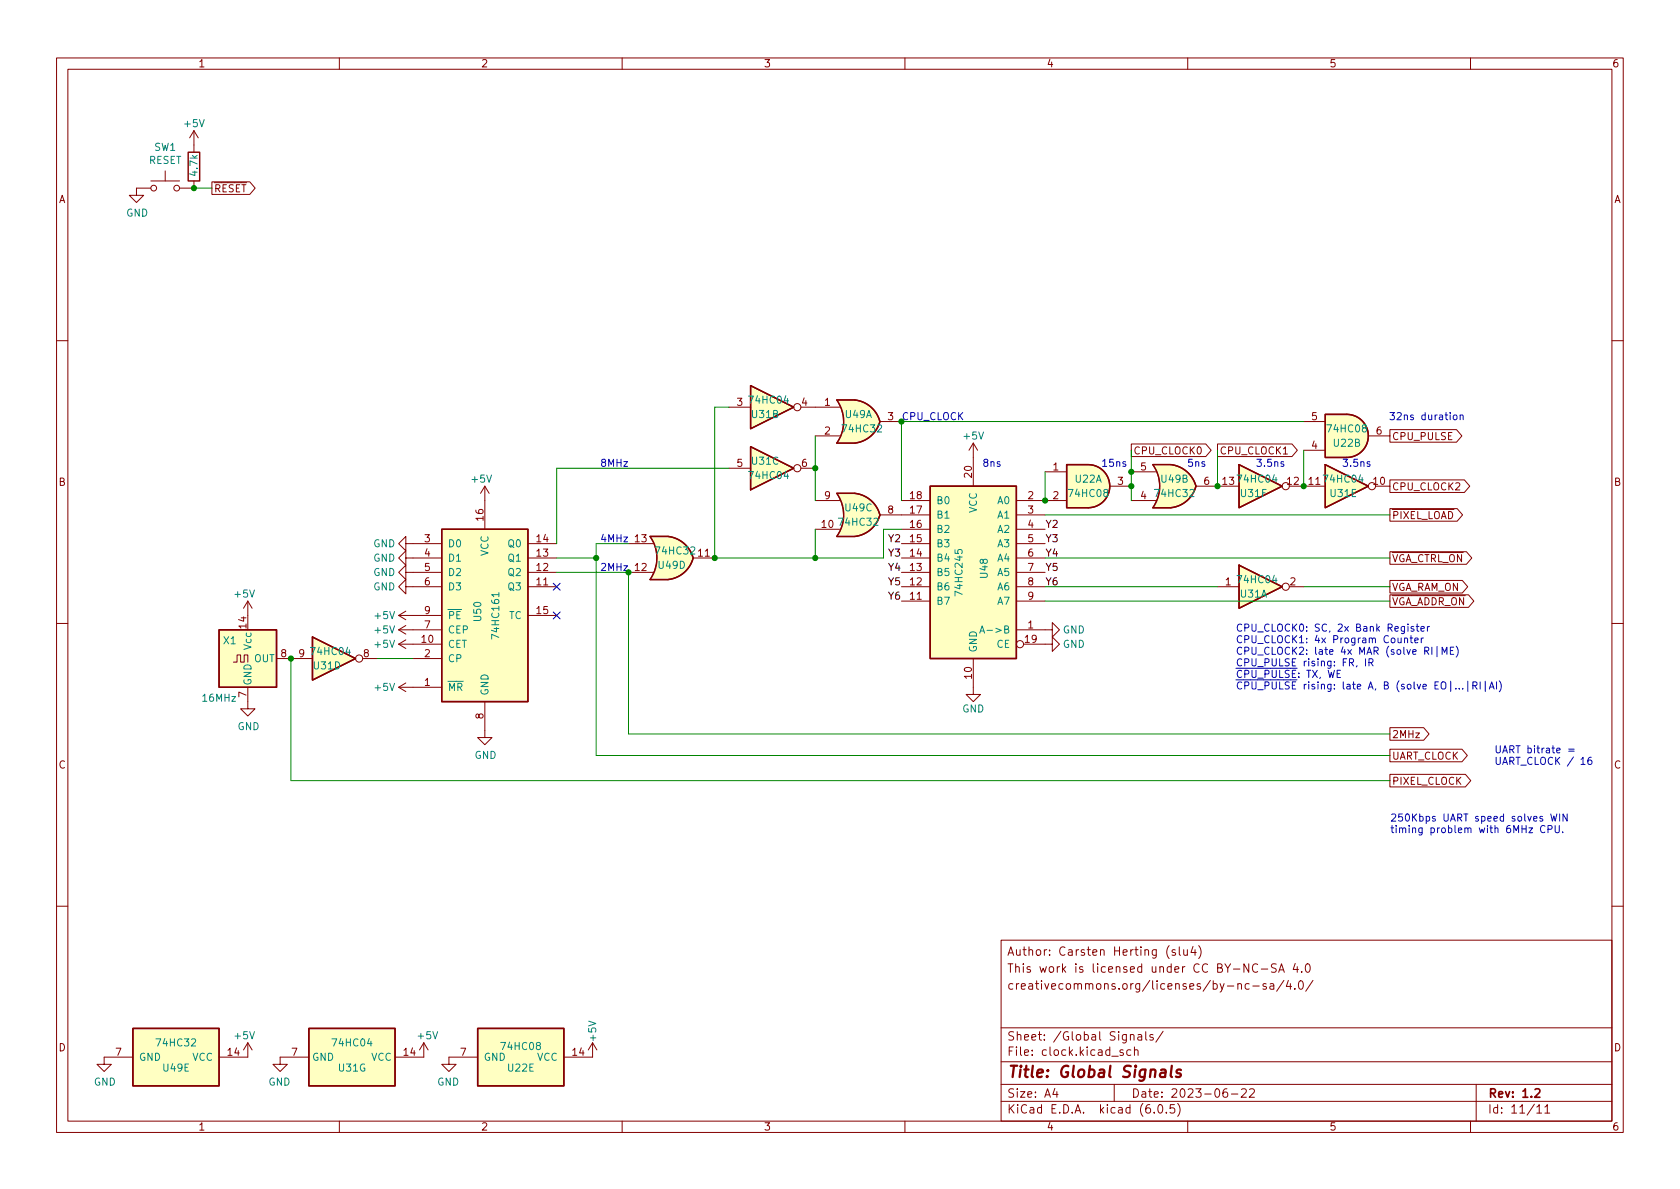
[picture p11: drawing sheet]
<svg xmlns="http://www.w3.org/2000/svg" width="297mm" height="210mm" viewBox="0 0 297 210" stroke-linecap="round" stroke-linejoin="round" font-family="sans-serif">
<g fill="none" stroke="#840000" stroke-width=".18">
<path d="M10 10.2h277v190.1h-277zM12 12.2h273v186.1h-273zM60 10.2v2M110 10.2v2M160 10.2v2M210 10.2v2M260 10.2v2M26.7 33.3h-2.6v1.2h1.3l-1.3 1.3-1.2-1.3h1.2M26.7 32h5M29.2 30.2v1.8M34.3 23.1v3.8M34.3 32v1.3h-2.6"/>
<path d="M34.3 23.1l.8 1.3M34.3 23.1l-.8 1.3M37.5 32.2h6.7l.9 1.1-.9 1.1h-6.7zM10 60.2h2M128.9 72h3.8M141.6 72h6.9M144.1 77.1h4.4M151.1 70.7h-3.1a6.6 6.6 0 0 1 0 7.7h3.1M155.6 74.5h3.8M172.1 78.4v7.6M172.1 78.4l.7 1.2M172.1 78.4l-.8 1.2"/>
<path d="M200 78.5h13.2l.9 1.1-.9 1.1h-13.2zM215.3 78.5h13.1l1 1.1-1 1.1h-13.1zM230.5 79.6h3.8M230.5 74.5h3.8M241.9 77.1h3.8M245.7 76h11.8l1 1.1-1 1.1h-11.8zM285 60.2h2M71.8 98.7v-1.3l-1.3 1.3 1.3 1.2v-1.2h6.3M71.8 96.1v-1.2l-1.3 1.2 1.3 1.3v-1.3h6.3M85.7 86v7.6M85.7 86l-.7 1.2M85.7 86l.8 1.2"/>
<path d="M93.3 98.7h5.1M93.3 96.1h5.1M111.1 96.1h4.3M118.1 94.9h-3.2a6.7 6.7 0 0 1 0 7.6h3.2M122.6 98.7h3.8M128.9 82.8h3.8M141.6 82.8h2.5M144.1 93.6h4.4M144.1 88.5h4.4M151.1 87.2h-3.1a6.6 6.6 0 0 1 0 7.7h3.1M155.6 91.1h8.9M159.4 98.7h5.1"/>
<path d="M159.4 96.1h5.1M159.4 93.6h5.1M159.4 88.5h5.1M179.7 98.7h5.1M179.7 96.1h5.1M179.7 93.6h5.1M179.7 91.1h5.1M179.7 88.5h8.9M184.8 83.4h3.8M196.2 86h3.8M200 88.5h4.3M200 83.4h4.3"/>
<path d="M207 82.2h-3.2a6.7 6.7 0 0 1 0 7.6h3.2M211.5 86h7.6M228 86h6.3M243.2 86h2.5M245.7 89.9h11.9l1 1.2-1 1.1h-11.9zM245.7 97.6h13.6l.9 1.1-.9 1.1h-13.6zM245.7 84.9h13.2l1 1.1-1 1.1h-13.2zM10 110.2h2M41.3 117.1h.6v-1.3h.6v1.3h.7v-1.3h.6v1.3M43.8 106.3v2.5M43.8 106.3l-.7 1.3M43.8 106.3l.8 1.3"/>
<path d="M48.9 116.5h6.3M64.1 116.5h2.6M70.5 111.4h7.6M70.5 113.9h7.6M70.5 108.8l1.3 .8M70.5 108.8h7.6M70.5 111.4l1.3 .7M70.5 113.9l1.3 .8M71.8 101.2v-1.3l-1.3 1.3 1.3 1.3v-1.3h6.3M71.8 103.8v-1.3l-1.3 1.3 1.3 1.2v-1.2h6.3M71.8 108.1l-1.3 .7M71.8 110.6l-1.3 .8"/>
<path d="M71.8 113.2l-1.3 .7M73 116.5h5.1M93.3 101.2h5.1M93.3 103.8h5.1M93.3 108.8h5.1M111.1 101.2h4.3M159.4 101.2h5.1M159.4 106.3h5.1M159.4 103.8h5.1M172.1 116.5v6.3h-1.3l1.3 1.3 1.3-1.3h-1.3M179.7 111.4h6.4v-1.3l1.2 1.3-1.2 1.2v-1.2M179.7 101.2h5.1"/>
<path d="M179.7 106.3h5.1M179.7 103.8h5.1M181 113.9h5.1v-1.3l1.2 1.3-1.2 1.3v-1.3M215.3 103.8h3.8M228 103.8h2.5M245.7 102.6h12.9l.9 1.2-.9 1.1h-12.9zM245.7 105.2h13.9l1 1.1-1 1.1h-13.9zM285 110.2h2M43.8 121.5v3.8h1.3l-1.3 1.3-1.3-1.3h1.3M70.5 121.5l1.3 .8M70.5 121.5h7.6M71.8 120.8l-1.3 .7"/>
<path d="M85.7 124.1v6.3h1.3l-1.3 1.3-1.2-1.3h1.2M245.7 136.9h13.4l.9 1.1-.9 1.2h-13.4zM245.7 128.7h6l1 1.1-1 1.1h-6zM245.7 132.5h12.8l.9 1.1-.9 1.1h-12.8zM10 160.2h2M177 166.3h108v32h-108zM206.7 167.2a1.72 1.72 0 0 0 0 2.3M207.8 168l-.4-.1-.2 .2 .1 .3 .5 .1v.4h-.6M208.5 167.4v1.3l.2 .2M209.3 167.9l.1 1h.3l.2-.1M209.9 167.9v1M210.9 167.4l-.3 1h.9"/>
<path d="M211.3 167.9v1M211.9 167.2a1.72 1.72 0 0 1 0 2.3M220.9 174l-.5-.1-.3 .3v.4l.2 .3h.6M221.5 174.4h1.1M222.4 170.6a.6 .6 0 0 0-.8 0 .6 .6 0 0 0-.2 .7 .56 .56 0 0 0 .3 .6 .56 .56 0 0 0 .7-.1M223 171.4h1.1M223.9 174l-.4-.1-.2 .2 .1 .3 .5 .1v.4h-.6M224.6 174h.5l.1 .9M225.2 174.3l-.5 .1a.29 .29 0 0 0-.2 .2 .29 .29 0 0 0 .2 .3h.5M225.6 170.5l-.5-.1-.3 .3 .1 .4 .7 .3v.4l-.2 .1h-.6M226.1 171.9l.5-1.5 .5 1.5M226.2 171.5h.7"/>
<path d="M227 173.4l-1.3 1.9M227.8 173.4l-.4 1h1M228.1 173.9v1M228.9 174.8v.1M229 170.4l-.4 1h1M229.4 170.9v1M229.7 173.6l.2-.2a.81 .81 0 0 1 .6 .7 .81 .81 0 0 1-.3 .8h-.1a.81 .81 0 0 1-.4-1.3zM230.1 171.8v.1M230.9 170.6l.2-.2a.81 .81 0 0 1 .6 .7 .81 .81 0 0 1-.3 .8h-.1a.81 .81 0 0 1-.4-1.3zM232.1 173.4l-1.2 1.9M285 160.2h2M23.5 186.9h-5.1v1.3h1.3l-1.3 1.3-1.3-1.3h1.3"/>
<path d="M43.8 184.4v2.5h-5.1M43.8 184.4l-.7 1.3M43.8 184.4l.8 1.3M54.6 186.9h-5.1v1.3h-1.2l1.2 1.3 1.3-1.3h-1.3M60 198.3v2M74.9 184.4v2.5h-5.1M74.9 184.4l.8 1.3M74.9 184.4l-.7 1.3M84.5 186.9h-5.1v1.3h-1.3l1.3 1.3 1.2-1.3h-1.2M104.8 184.4v2.5h-5.1M104.8 184.4l.7 1.3M104.8 184.4l-.8 1.3"/>
<path d="M110 198.3v2M160 198.3v2M177 194.8h108M177 191.8h108M177 187.8h108M177 181.8h108M186.5 192.5l-.4 1h1M186.9 193v1M197 191.8v3M198.6 185.7l-.4-.1-.2 .2 .1 .3 .5 .1v.4h-.6M199.9 183.1l.2-.2 .3 .1 .1 .9M199.9 185.7l-.4-.1-.3 .3v.4l.2 .3h.5"/>
<path d="M200.6 185.8l.2-.2 .3 .1 .1 .9M200.6 185.1v1.5M201.2 183h.6l.1 .9M201.9 183.3l-.5 .1a.29 .29 0 0 0-.3 .2 .29 .29 0 0 0 .3 .3h.5M202.6 182.4v1.3l.2 .2M203.9 183l-.4-.1-.2 .2 .1 .3 .5 .1v.4h-.6M204.1 196.7v.1M204.9 195.4l.2-.1a.81 .81 0 0 1 .6 .7 .81 .81 0 0 1-.3 .8h-.2a.81 .81 0 0 1-.6-.6 .81 .81 0 0 1 .3-.8zM205.6 182.4l-1.2 1.9M206.2 196.7v.1M207.6 195.3h-.7v.7l.2-.1 .5 .1 .1 .2-.1 .5-.2 .1-.5-.1M208.2 195.1a1.72 1.72 0 0 1 0 2.3"/>
<path d="M210 198.3v2M216.9 192.5a.59 .59 0 0 0-.7 .7v.5l.2 .3h.4l.2-.1 .1-.5-.2-.2-.4-.1-.3 .3M217.7 193.5h1.2M219.5 192.7l.6-.2 .2 .2 .1 .3-1 1h1M220.9 192.7l.6-.2 .2 .2 .1 .3-.9 1h.9M260 198.3v2M261 191.8v6.5M271.7 195.8l.5-.5v1.5M271.7 196.8h.9M273.1 195.8l.5-.5v1.5M273.1 196.8h.9"/>
<circle cx="27.2" cy="33.3" r=".51"/>
<circle cx="31.2" cy="33.3" r=".51"/>
<circle cx="141" cy="72" r=".63"/>
<circle cx="141" cy="82.8" r=".63"/>
<circle cx="227.3" cy="86" r=".63"/>
<circle cx="242.6" cy="86" r=".63"/>
<circle cx="63.5" cy="116.5" r=".63"/>
<circle cx="180.3" cy="113.9" r=".63"/>
<circle cx="227.3" cy="103.8" r=".63"/>
</g>
<path d="M271.4 192.7l.6-.2 .2 .2 .1 .3-1 1h1" fill="none" stroke="#840000" stroke-width=".3"/>
<path d="M205.3 189.2l.2-.1 .5 .1v1.3M206.1 189.6l-.7 .1a.4 .4 0 0 0-.3 .3 .4 .4 0 0 0 .2 .5l.7-.1M207.2 188.5l-.2 1.7 .2 .3M208.8 189.2a.49 .49 0 0 0-.8 .3l.1 .2 .4 .1 .3 .3-.1 .3-.2 .1-.6-.1" fill="none" stroke="#840000" stroke-width=".4"/>
<g fill="#ffffc2" stroke="#ffffc2" stroke-width=".18">
<path d="M238.1 73.3a3.8 3.8 0 0 1 3.8 3.8 3.8 3.8 0 0 1-3.8 3.8z"/>
<path d="M234.3 73.3h3.8v7.6h-3.8z"/>
<path d="M54.6 181.9h15.2v10.1h-15.2z"/>
<path d="M118.1 94.9a5.2 5.2 0 0 1 4.5 3.8l-5.1 1.3z"/>
<path d="M114.9 94.9h3.2z"/>
<path d="M114.9 102.5h3.2z"/>
<path d="M114.9 94.9h3.2v7.6h-3.2a6.6 6.6 0 0 0 0-7.6z"/>
<path d="M117.6 97.4l5 1.3a5.1 5.1 0 0 1-4.5 3.8z"/>
<path d="M84.5 181.9h15.2v10.1h-15.2z"/>
<path d="M132.7 79l7.6 3.8-7.6 3.8z"/>
<path d="M132.7 68.2l7.6 3.8-7.6 3.8z"/>
<path d="M150.6 73.2l5 1.3a5.2 5.2 0 0 1-4.4 3.9z"/>
<path d="M148 78.4h3.1z"/>
<path d="M148 70.7h3.1z"/>
<path d="M148 70.7h3.1v7.7h-3.1a6.7 6.7 0 0 0 0-7.7z"/>
<path d="M151.2 70.7a5.1 5.1 0 0 1 4.4 3.8l-5 1.3z"/>
<path d="M164.5 86h15.2v30.5h-15.2z"/>
<path d="M219.1 99.9l7.6 3.9-7.6 3.8z"/>
<path d="M234.3 82.2l7.6 3.8-7.6 3.8z"/>
<path d="M192.4 82.2a3.8 3.8 0 0 1 3.8 3.8 3.8 3.8 0 0 1-3.8 3.8z"/>
<path d="M188.6 82.2h3.8v7.6h-3.8z"/>
<path d="M207 82.2a5.2 5.2 0 0 1 4.5 3.8l-5.1 1.3z"/>
<path d="M203.8 82.2h3.2z"/>
<path d="M203.8 89.8h3.2z"/>
<path d="M203.8 82.2h3.2v7.6h-3.2a6.6 6.6 0 0 0 0-7.6z"/>
<path d="M206.5 84.7l5 1.3a5.1 5.1 0 0 1-4.5 3.8z"/>
<path d="M219.1 82.2l7.6 3.8-7.6 3.8z"/>
<path d="M150.6 89.7l5 1.4a5.2 5.2 0 0 1-4.4 3.8z"/>
<path d="M148 94.9h3.1z"/>
<path d="M148 87.2h3.1z"/>
<path d="M148 87.2h3.1v7.7h-3.1a6.7 6.7 0 0 0 0-7.7z"/>
<path d="M151.2 87.2a5.1 5.1 0 0 1 4.4 3.9l-5 1.3z"/>
<path d="M23.5 181.9h15.2v10.1h-15.2z"/>
<path d="M38.7 111.4h10.2v10.1h-10.2z"/>
<path d="M55.2 112.6l7.7 3.9-7.7 3.8z"/>
<path d="M78.1 93.6h15.2v30.5h-15.2z"/>
</g>
<g fill="none" stroke="#840000" stroke-width=".25">
<path d="M33.3 26.9h2v5.1h-2zM132.7 79l7.6 3.8-7.6 3.8zM132.7 68.2l7.6 3.8-7.6 3.8zM151.1 70.7h-3.1a6.6 6.6 0 0 1 0 7.6l3.1 .1M151.2 70.7a5.1 5.1 0 0 1 4.4 3.8 5.2 5.2 0 0 1-4.4 3.9M234.3 73.3h3.8a3.8 3.8 0 0 1 3.8 3.8 3.8 3.8 0 0 1-3.8 3.8h-3.8zM78.1 93.6h15.2v30.5h-15.2zM118.1 94.9h-3.2a6.6 6.6 0 0 1 0 7.6M118.1 94.9a5.2 5.2 0 0 1 4.5 3.8 5.1 5.1 0 0 1-4.5 3.8M151.1 87.2h-3.1a6.6 6.6 0 0 1 0 7.7h3.1M151.2 87.2a5.1 5.1 0 0 1 4.4 3.9 5.2 5.2 0 0 1-4.4 3.8M164.5 86h15.2v30.5h-15.2z"/>
<path d="M188.6 82.2h3.8a3.8 3.8 0 0 1 3.8 3.8 3.8 3.8 0 0 1-3.8 3.8h-3.8zM207 82.2h-3.2a6.6 6.6 0 0 1 0 7.6h3.2M207 82.2a5.2 5.2 0 0 1 4.5 3.8 5.1 5.1 0 0 1-4.5 3.8M219.1 99.9l7.6 3.9-7.6 3.8zM219.1 82.2l7.6 3.8-7.6 3.8zM234.3 82.2l7.6 3.8-7.6 3.8zM38.7 111.4h10.2v10.1h-10.2zM55.2 112.6l7.7 3.9-7.7 3.8zM114.9 102.5h3.2M23.5 181.9h15.2v10.1h-15.2zM54.6 181.9h15.2v10.1h-15.2zM84.5 181.9h15.2v10.1h-15.2z"/>
</g>
<path d="M88.2 104.8v.7M173.2 111.9l.5-1.2 .4 1.2M173.4 111.6h.6" fill="none" stroke="#008484" stroke-width=".18"/>
<g fill="none" stroke="#0000c2" stroke-width=".18">
<path d="M245.8 73h.7l-.4 .4 .4 .2v.5l-.2 .1-.5-.1M222.2 81.2h.8l-.4 .5 .4 .1v.6l-.2 .1-.6-.1M237.5 81.2h.8l-.5 .5 .4 .1v.6l-.2 .1-.5-.1M241.4 116.5v1.3M242 117.2l.6-.1 .2-.2-.1-.3-.7-.1v1.3M242.3 117.2l.5 .6M248.3 112.9l.2-.1 .3 .1 .1 .8M248.3 112.8v.9M248.9 110.4v.1M248.9 110.8v.8M249.3 112.8h.5M249.5 112.4v1.1l.3 .2"/>
<path d="M250 110.8h-.3l-.2 .2v.1l.5 .2v.3h-.5M250.1 113.2l.7-.1-.1-.2-.4-.1-.2 .2 .1 .6h.5M250.4 110.8h.5M250.6 110.4v1l.3 .2M251.2 111.2l.6-.1v-.3h-.4l-.2 .2 .1 .6h.5M251.3 112.8v.9M251.7 112.8l-.4 .3M251.9 115.1l.6-.1 .1-.1v-.3l-.7-.2v1.3M252.2 115.1l.4 .6M252.4 110.8v.8M252.7 110.8l-.3 .2M253.2 114.4v1.3"/>
<path d="M254.1 114.3v1.8M255 115.7v-1.3l.4 1 .4-1v1.3M256.4 115h.5M257 114.4h-.6v1.3h.6M257.5 114.3a1.46 1.46 0 0 1 0 1.9M259.5 120.5v1.8M260.4 121.2h.6l.2-.2-.1-.3-.7-.1v1.2M260.7 121.2l.5 .6M261.7 120.6v1.2M262.6 120.5v1.8M263.3 121.8l.5-1.2 .4 1.2M263.4 121.5h.7"/>
<path d="M264.6 120.6v1.2M265.1 120.4a1.46 1.46 0 0 1 0 1.9M277.4 132.5h.9M277.4 132.8h.9M279.5 135.2h.8M281.4 133.9l-.4 .1a.86 .86 0 0 0 0 1.2l.4-.1 .1-.5-.3-.2h-.2l-.3 .2M273.2 146.1a.6 .6 0 0 0-.9 .4 .6 .6 0 0 0 .6 .7l.3-.1M273.7 146.6h.6l.1-.2v-.3l-.7-.1v1.2M274.2 143.9l.3 1.3 .2-.9 .3 .9 .3-1.3M275 146v1l.2 .2h.3l.2-.2v-1M275.8 143.9v1.3M276.3 147.1v.1"/>
<path d="M277.1 143.9v1.3l-.7-1.3v1.3"/>
</g>
<g fill="none" stroke="#008400" stroke-width=".18">
<path d="M34.3 33.3h3.2M128.9 72h-2.5v26.7h29.8v-5.1h3.2M144.1 77.1v11.4M200 79.6v8.9M215.3 79.6v6.4M230.5 79.6v6.4M230.5 74.5h-71.1v14M98.4 98.7h7M111.1 96.1h-5.7v37.5h140.3M128.9 82.8h-30.5v13.3M144.1 93.6v5.1M184.8 98.7h60.9"/>
<path d="M184.8 91.1h60.9M184.8 83.4v5.1M51.4 116.5v21.5h194.3M66.7 116.5h6.3M98.4 101.2h12.7v28.6h134.6M184.8 106.3h60.9M184.8 103.8h30.5M230.5 103.8h15.2"/>
</g>
<path d="M97.8 108.2l1.2 1.2M97.8 103.1l1.2 1.3M99 108.2l-1.2 1.2M99 103.1l-1.2 1.3" fill="none" stroke="#000084" stroke-width=".18"/>
<g fill="#008400" stroke="#008400" stroke-width=".18">
<circle cx="126.4" cy="98.7" r=".46"/>
<circle cx="111.1" cy="101.2" r=".46"/>
<circle cx="105.4" cy="98.7" r=".46"/>
<circle cx="230.5" cy="86" r=".46"/>
<circle cx="215.3" cy="86" r=".46"/>
<circle cx="200" cy="86" r=".46"/>
<circle cx="200" cy="83.4" r=".46"/>
<circle cx="184.8" cy="88.5" r=".46"/>
<circle cx="144.1" cy="82.8" r=".46"/>
<circle cx="144.1" cy="98.7" r=".46"/>
<circle cx="51.4" cy="116.5" r=".46"/>
<circle cx="34.3" cy="33.3" r=".46"/>
</g>
<text font-size="2.8" fill="#840000" x="178" y="190.6">Title: Global Signals</text>
<g font-size="2.1" fill="#840000">
<text x="178" y="172">This work is licensed under CC BY-NC-SA 4.0</text>
<text x="178" y="169">Author: Carsten Herting (slu4)</text>
<text x="178" y="175">creativecommons.org/licenses/by-nc-sa/4.0/</text>
<text x="178" y="184">Sheet: /Global Signals/</text>
<text x="178" y="186.7">File: clock.kicad_sch</text>
<text x="178" y="196.9">KiCad E.D.A. kicad (6.0.5)</text>
<text x="178" y="194.1">Size: A4</text>
<text x="200" y="194.1">Date: 2023-06-22</text>
<text x="263" y="194.1">Rev: 1.2</text>
<text x="263" y="196.9">Id: 11/11</text>
</g>
<g font-size="1.8" fill="#840000">
<text x="35" y="11.9">1</text>
<text x="85" y="11.9">2</text>
<text x="135" y="11.9">3</text>
<text x="185" y="11.9">4</text>
<text x="235" y="11.9">5</text>
<text x="285" y="11.9">6</text>
<text x="10.3" y="35.9">A</text>
<text x="37.8" y="34">~{RESET}</text>
<text x="285.3" y="35.9">A</text>
<text x="130.3" y="71.7">3</text>
<text x="141.7" y="71.7">4</text>
<text x="145.8" y="71.7">1</text>
<text x="145.8" y="76.8">2</text>
<text x="157" y="74.3">3</text>
<text x="231.9" y="74.3">5</text>
<text x="243.3" y="76.8">6</text>
<text x="246.1" y="77.8">CPU_PULSE</text>
<text x="130.3" y="82.5">5</text>
<text x="141.7" y="82.5">6</text>
<text x="186.2" y="83.2">1</text>
<text x="200.3" y="80.3">CPU_CLOCK0</text>
<text x="201.7" y="83.2">5</text>
<text x="215.6" y="80.3">CPU_CLOCK1</text>
<text x="231.9" y="79.4">4</text>
<text x="10.3" y="85.9">B</text>
<text x="145.8" y="88.3">9</text>
<text x="160.9" y="88.3">18</text>
<text x="171.8" y="84.4" transform="rotate(-90 171.8 84.4)">20</text>
<text x="181.8" y="88.3">2</text>
<text x="186.2" y="88.3">2</text>
<text x="197.6" y="85.7">3</text>
<text x="201.7" y="88.3">4</text>
<text x="212.9" y="85.7">6</text>
<text x="216.2" y="85.7">13</text>
<text x="227.6" y="85.7">12</text>
<text x="231.4" y="85.7">11</text>
<text x="242.9" y="85.7">10</text>
<text x="246.1" y="86.7">CPU_CLOCK2</text>
<text x="285.3" y="85.9">B</text>
<text x="75.1" y="95.9">3</text>
<text x="85.5" y="92" transform="rotate(-90 85.5 92)">16</text>
<text x="94.9" y="95.9">14</text>
<text x="112.3" y="95.9">13</text>
<text x="145.3" y="93.3">10</text>
<text x="157" y="90.8">8</text>
<text x="160.9" y="95.9">15</text>
<text x="160.9" y="93.3">16</text>
<text x="160.9" y="90.8">17</text>
<text x="181.8" y="90.8">3</text>
<text x="181.8" y="93.3">4</text>
<text x="181.8" y="95.9">5</text>
<text x="246.1" y="91.8">~{PIXEL_LOAD}</text>
<text x="75.1" y="98.4">4</text>
<text x="75.1" y="101">5</text>
<text x="94.9" y="101">12</text>
<text x="94.9" y="98.4">13</text>
<text x="112.3" y="101">12</text>
<text x="123.5" y="98.4">11</text>
<text x="160.9" y="101">13</text>
<text x="160.9" y="98.4">14</text>
<text x="181.8" y="98.4">6</text>
<text x="181.8" y="101">7</text>
<text x="246.1" y="99.4">~{VGA_CTRL_ON}</text>
<text x="75.1" y="103.5">6</text>
<text x="94.9" y="103.5">11</text>
<text x="160.9" y="106">11</text>
<text x="160.9" y="103.5">12</text>
<text x="181.8" y="103.5">8</text>
<text x="181.8" y="106">9</text>
<text x="216.7" y="103.5">1</text>
<text x="228.1" y="103.5">2</text>
<text x="246.1" y="104.5">VGA_RAM_ON</text>
<text x="246.1" y="107">~{VGA_ADDR_ON}</text>
<text x="43.6" y="111.1" transform="rotate(-90 43.6 111.1)">14</text>
<text x="74.6" y="113.7">10</text>
<text x="75.1" y="111.1">7</text>
<text x="75.1" y="108.6">9</text>
<text x="94.9" y="108.6">15</text>
<text x="181.3" y="113.7">19</text>
<text x="181.8" y="111.1">1</text>
<text x="49.7" y="116.2">8</text>
<text x="52.8" y="116.2">9</text>
<text x="64.3" y="116.2">8</text>
<text x="75.1" y="116.2">2</text>
<text x="171.8" y="120" transform="rotate(-90 171.8 120)">10</text>
<text x="43.6" y="123.3" transform="rotate(-90 43.6 123.3)">7</text>
<text x="75.1" y="121.3">1</text>
<text x="85.5" y="127.1" transform="rotate(-90 85.5 127.1)">8</text>
<text x="246.1" y="130.5">2MHz</text>
<text x="10.3" y="135.9">C</text>
<text x="246.1" y="134.3">UART_CLOCK</text>
<text x="285.3" y="135.9">C</text>
<text x="246.1" y="138.8">PIXEL_CLOCK</text>
<text x="10.3" y="185.9">D</text>
<text x="285.3" y="185.9">D</text>
<text x="20.5" y="186.7">7</text>
<text x="40.3" y="186.7">14</text>
<text x="51.6" y="186.7">7</text>
<text x="71.4" y="186.7">14</text>
<text x="81.4" y="186.7">7</text>
<text x="101.3" y="186.7">14</text>
<text x="35" y="199.9">1</text>
<text x="85" y="199.9">2</text>
<text x="135" y="199.9">3</text>
<text x="185" y="199.9">4</text>
<text x="235" y="199.9">5</text>
<text x="285" y="199.9">6</text>
</g>
<g font-size="1.8" fill="#008484">
<text x="32.7" y="22.5">+5V</text>
<text x="26.3" y="29">RESET</text>
<text x="27.3" y="26.7">SW1</text>
<text x="34.9" y="31" transform="rotate(-90 34.9 31)">4.7k</text>
<text x="22.3" y="38.3">GND</text>
<text x="132.6" y="71.4">74HC04</text>
<text x="133" y="73.9">U31B</text>
<text x="149.2" y="76.4">74HC32</text>
<text x="149.5" y="73.9">U49A</text>
<text x="170.5" y="77.7">+5V</text>
<text x="234.9" y="76.4">74HC08</text>
<text x="133" y="82.2">U31C</text>
<text x="235.9" y="79">U22B</text>
<text x="83.5" y="85.3">+5V</text>
<text x="132.6" y="84.7">74HC04</text>
<text x="165.5" y="89.1">B0</text>
<text x="176.4" y="89.1">A0</text>
<text x="189.2" y="87.9">74HC08</text>
<text x="190.1" y="85.3">U22A</text>
<text x="204.4" y="87.9">74HC32</text>
<text x="205.4" y="85.3">U49B</text>
<text x="219" y="85.3">74HC04</text>
<text x="219.5" y="87.9">U31F</text>
<text x="234.2" y="85.3">74HC04</text>
<text x="235.3" y="87.9">U31E</text>
<text x="148.5" y="93">74HC32</text>
<text x="149.5" y="90.4">U49C</text>
<text x="165.5" y="94.2">B2</text>
<text x="165.5" y="91.7">B1</text>
<text x="172.7" y="90.7" transform="rotate(-90 172.7 90.7)">VCC</text>
<text x="176.4" y="91.7">A1</text>
<text x="176.4" y="94.2">A2</text>
<text x="66" y="99.3">GND</text>
<text x="66" y="96.8">GND</text>
<text x="66" y="101.8">GND</text>
<text x="79.1" y="96.8">D0</text>
<text x="79.1" y="99.3">D1</text>
<text x="79.1" y="101.8">D2</text>
<text x="86.4" y="98.3" transform="rotate(-90 86.4 98.3)">VCC</text>
<text x="90" y="101.8">Q2</text>
<text x="90" y="99.3">Q1</text>
<text x="90" y="96.8">Q0</text>
<text x="116.1" y="98">74HC32</text>
<text x="116.5" y="100.6">U49D</text>
<text x="165.5" y="101.8">B5</text>
<text x="165.5" y="99.3">B4</text>
<text x="165.5" y="96.8">B3</text>
<text x="176.4" y="96.8">A3</text>
<text x="176.4" y="99.3">A4</text>
<text x="176.4" y="101.8">A5</text>
<text x="41.6" y="105.7">+5V</text>
<text x="66" y="104.4">GND</text>
<text x="79.1" y="104.4">D3</text>
<text x="90" y="104.4">Q3</text>
<text x="165.5" y="106.9">B7</text>
<text x="165.5" y="104.4">B6</text>
<text x="170.2" y="105" transform="rotate(-90 170.2 105)">74HC245</text>
<text x="174.6" y="102.2" transform="rotate(-90 174.6 102.2)">U48</text>
<text x="176.4" y="104.4">A6</text>
<text x="176.4" y="106.9">A7</text>
<text x="219" y="103.1">74HC04</text>
<text x="219.4" y="105.7">U31A</text>
<text x="39.5" y="113.9">X1</text>
<text x="66.3" y="109.5">+5V</text>
<text x="66.3" y="112">+5V</text>
<text x="79.1" y="112">CEP</text>
<text x="79.1" y="109.5">~{PE}</text>
<text x="85.1" y="109.8" transform="rotate(-90 85.1 109.8)">U50</text>
<text x="88.3" y="112.6" transform="rotate(-90 88.3 112.6)">74HC161</text>
<text x="90" y="109.5">TC</text>
<text x="174.5" y="112">A-&gt;B</text>
<text x="187.9" y="112">GND</text>
<text x="44.4" y="114.8" transform="rotate(-90 44.4 114.8)">Vcc</text>
<text x="44.9" y="117.1">OUT</text>
<text x="55.2" y="115.8">74HC04</text>
<text x="55.5" y="118.4">U31D</text>
<text x="66.3" y="114.5">+5V</text>
<text x="79.1" y="114.5">CET</text>
<text x="79.1" y="117.1">CP</text>
<text x="172.7" y="115.4" transform="rotate(-90 172.7 115.4)">GND</text>
<text x="176.2" y="114.5">CE</text>
<text x="187.9" y="114.5">GND</text>
<text x="35.9" y="124.1">16MHz</text>
<text x="44.4" y="121.3" transform="rotate(-90 44.4 121.3)">GND</text>
<text x="66.3" y="122.2">+5V</text>
<text x="79.1" y="122.2">~{MR}</text>
<text x="86.4" y="123.1" transform="rotate(-90 86.4 123.1)">GND</text>
<text x="170.1" y="126">GND</text>
<text x="42" y="129.1">GND</text>
<text x="83.9" y="134.2">GND</text>
<text x="27.9" y="185">74HC32</text>
<text x="41.6" y="183.8">+5V</text>
<text x="59" y="185">74HC04</text>
<text x="74" y="183.8">+5V</text>
<text x="88.8" y="185.7">74HC08</text>
<text x="105.4" y="184" transform="rotate(-90 105.4 184)">+5V</text>
<text x="16.6" y="192">GND</text>
<text x="24.5" y="187.6">GND</text>
<text x="28.9" y="189.5">U49E</text>
<text x="34" y="187.6">VCC</text>
<text x="47.4" y="192">GND</text>
<text x="55.1" y="187.6">GND</text>
<text x="59.9" y="189.5">U31G</text>
<text x="65.6" y="187.6">VCC</text>
<text x="77.3" y="192">GND</text>
<text x="85.5" y="187.6">GND</text>
<text x="89.9" y="189.5">U22E</text>
<text x="94.9" y="187.6">VCC</text>
</g>
<text font-size="1.8" fill="#008400" x="159.4" y="74.3">CPU_CLOCK</text>
<g font-size="1.8" fill="#0000c2">
<text x="247.5" y="74.3">32ns duration</text>
<text x="106" y="82.5">8MHz</text>
<text x="174.1" y="82.5">8ns</text>
<text x="195.4" y="82.5">15ns</text>
<text x="210.3" y="82.5">5ns</text>
<text x="222.8" y="82.5">3.5ns</text>
<text x="238" y="82.5">3.5ns</text>
<text x="106" y="95.9">4MHz</text>
<text x="106" y="101">2MHz</text>
<text x="218.4" y="111.7">CPU_CLOCK0: SC, 2x Bank Register</text>
<text x="218.4" y="113.7">CPU_CLOCK1: 4x Program Counter</text>
<text x="218.4" y="115.8">CPU_CLOCK2: late 4x MAR (solve RI|ME)</text>
<text x="218.4" y="117.8">CPU_PULSE rising: FR, IR</text>
<text x="218.4" y="119.9">~{CPU_PULSE}: TX, WE</text>
<text x="218.4" y="121.9">~{CPU_PULSE} rising: late A, B (solve EO|...|RI|AI)</text>
<text x="264.2" y="133.2">UART bitrate =</text>
<text x="264.2" y="135.2">UART_CLOCK / 16</text>
<text x="245.7" y="145.3">250Kbps UART speed solves WIN</text>
<text x="245.7" y="147.3">timing problem with 6MHz CPU.</text>
</g>
<g font-size="1.8">
<text x="157.2" y="95.9">Y2</text>
<text x="184.8" y="95.9">Y3</text>
<text x="184.8" y="93.3">Y2</text>
<text x="157.2" y="98.4">Y3</text>
<text x="157.2" y="101">Y4</text>
<text x="184.8" y="101">Y5</text>
<text x="184.8" y="98.4">Y4</text>
<text x="157.2" y="106">Y6</text>
<text x="157.2" y="103.5">Y5</text>
<text x="184.8" y="103.5">Y6</text>
</g>
</svg>
